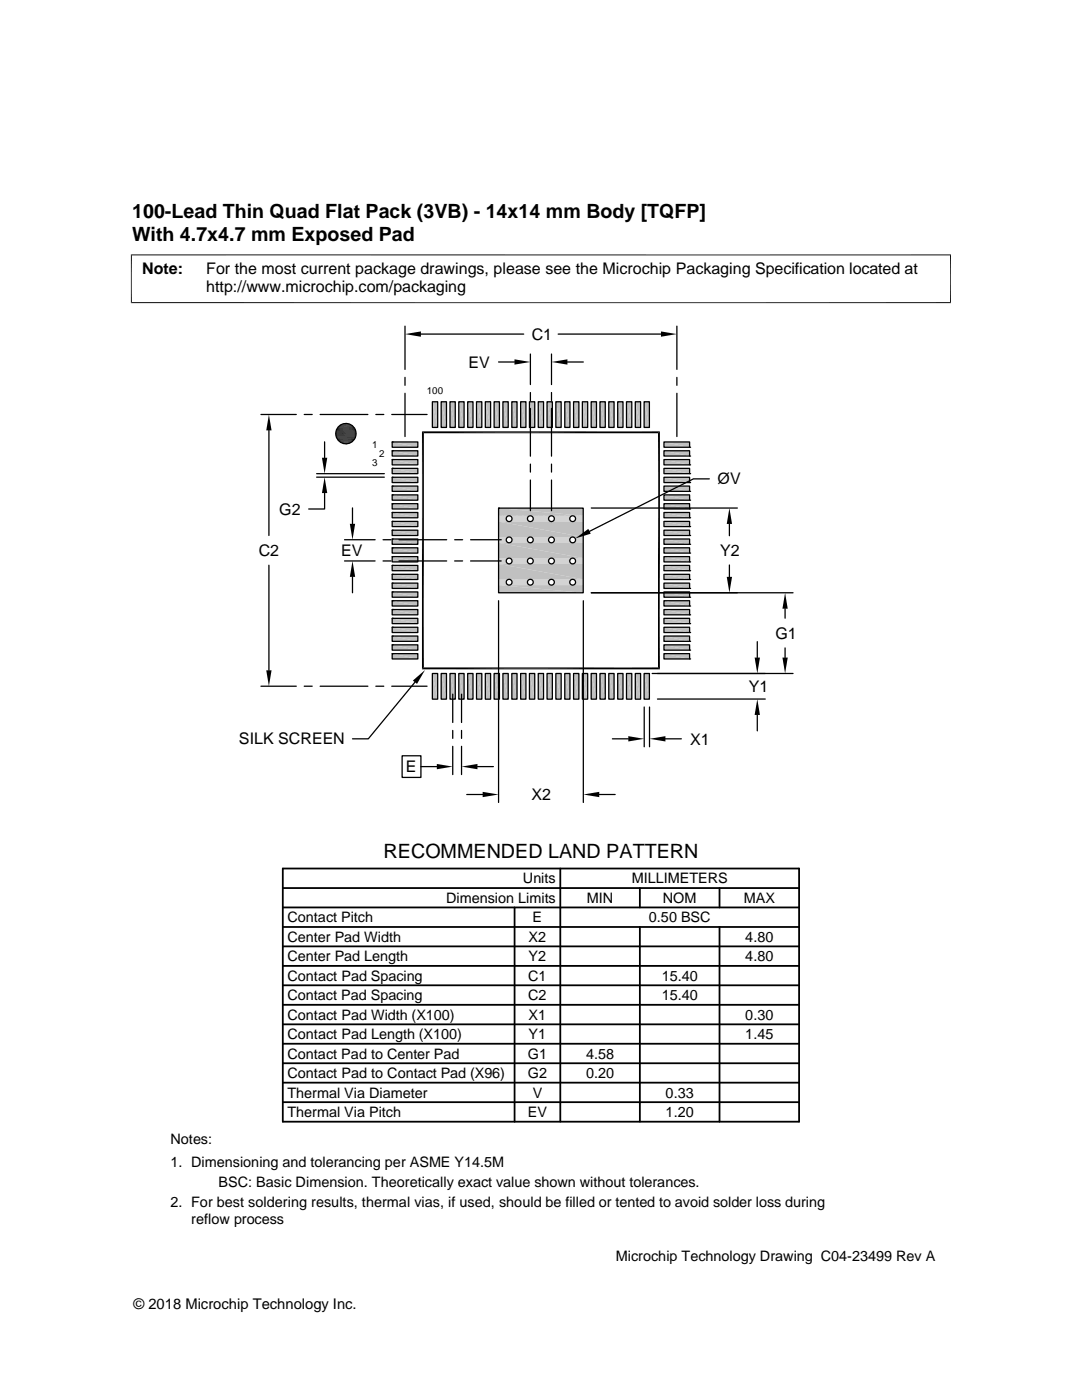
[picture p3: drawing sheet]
<svg xmlns="http://www.w3.org/2000/svg" width="216mm" height="279mm" viewBox="0 0 216 279" stroke-linecap="round" stroke-linejoin="round" font-family="sans-serif">
<g fill="#c0c0c0">
<path d="M99.5 101.4l16.9 1.5h-16.9z"/>
<path d="M99.5 101.4h16.9v1.5z"/>
</g>
<path d="M101.6 102.9h4.2M105.9 102.9h4.1M110.1 102.9h4.1M114.3 102.9h2.1" fill="none" stroke="#c0c0c0" stroke-width=".2"/>
<path d="M99.5 102.9l1.9 .1z" fill="#c0c0c0"/>
<path d="M99.5 102.9h2" fill="none" stroke="#c0c0c0" stroke-width=".2"/>
<path d="M114.4 103h2z" fill="#c0c0c0"/>
<path d="M101.7 103h4M106 103h3.9M110.2 103h3.9" fill="none" stroke="#c0c0c0" stroke-width=".2"/>
<g fill="#c0c0c0">
<path d="M99.5 103h1.8z"/>
<path d="M99.5 103h1.9z"/>
<path d="M114.5 103l1.9 .1z"/>
</g>
<path d="M101.9 103h3.7M106.1 103h3.7M110.3 103h3.7" fill="none" stroke="#c0c0c0" stroke-width=".2"/>
<g fill="#c0c0c0">
<path d="M99.5 103l1.7 .1z"/>
<path d="M99.5 103h1.8z"/>
<path d="M114.6 103.1h1.8z"/>
</g>
<path d="M101.9 103.1h3.6M106.2 103.1h3.5M110.4 103.1h3.5" fill="none" stroke="#c0c0c0" stroke-width=".2"/>
<g fill="#c0c0c0">
<path d="M99.5 103.1h1.7z"/>
<path d="M114.7 103.1l1.7 .1z"/>
</g>
<path d="M102 103.2h3.4M106.2 103.2h3.4M110.5 103.2h3.3" fill="none" stroke="#c0c0c0" stroke-width=".2"/>
<g fill="#c0c0c0">
<path d="M99.5 103.1l1.6 .1z"/>
<path d="M99.5 103.1h1.7z"/>
<path d="M114.8 103.2l1.6 .1h-1.6z"/>
<path d="M114.8 103.2h1.6v.1z"/>
</g>
<path d="M102.1 103.3h3.2M106.3 103.3h3.2M110.5 103.3h3.3" fill="none" stroke="#c0c0c0" stroke-width=".2"/>
<g fill="#c0c0c0">
<path d="M99.5 103.2l1.5 .1h-1.5z"/>
<path d="M99.5 103.2h1.6l-.1 .1z"/>
<path d="M114.8 103.3l1.6 .1h-1.6z"/>
<path d="M114.8 103.3h1.6v.1z"/>
</g>
<path d="M102.1 103.4h3.2M106.4 103.4h3.1M110.6 103.4h3.1" fill="none" stroke="#c0c0c0" stroke-width=".2"/>
<g fill="#c0c0c0">
<path d="M99.5 103.3l1.5 .1h-1.5z"/>
<path d="M99.5 103.3h1.5v.1z"/>
<path d="M114.8 103.4l1.6 .1h-1.5z"/>
<path d="M114.8 103.4h1.6v.1z"/>
</g>
<path d="M102.2 103.5h3M106.4 103.5h3.1M110.6 103.5h3.1" fill="none" stroke="#c0c0c0" stroke-width=".2"/>
<g fill="#c0c0c0">
<path d="M99.5 103.4l1.5 .1h-1.5z"/>
<path d="M99.5 103.4h1.5v.1z"/>
<path d="M114.9 103.5l1.5 .1h-1.6z"/>
<path d="M114.9 103.5h1.5v.1z"/>
</g>
<path d="M102.2 103.6h3M106.4 103.6h3.1M110.6 103.6h3.1" fill="none" stroke="#c0c0c0" stroke-width=".2"/>
<g fill="#c0c0c0">
<path d="M99.5 103.5l1.5 .1h-1.5z"/>
<path d="M99.5 103.5h1.5v.1z"/>
<path d="M114.8 103.6l1.6 .1z"/>
</g>
<path d="M102.1 103.7h3.2M106.4 103.7h3.1M110.6 103.7h3.1" fill="none" stroke="#c0c0c0" stroke-width=".2"/>
<g fill="#c0c0c0">
<path d="M99.5 103.6l1.5 .1z"/>
<path d="M114.8 103.7l1.6 .1h-1.6z"/>
<path d="M114.8 103.7h1.6v.1z"/>
</g>
<path d="M102.1 103.8h3.2M106.3 103.8h3.2M110.5 103.8h3.3" fill="none" stroke="#c0c0c0" stroke-width=".2"/>
<g fill="#c0c0c0">
<path d="M99.5 103.7l1.6 .1h-1.6z"/>
<path d="M99.5 103.7h1.5l.1 .1z"/>
<path d="M114.8 103.8l1.6 .1h-1.7z"/>
<path d="M114.8 103.8l1.6 .1z"/>
</g>
<path d="M102 103.9h3.4M106.2 103.9h3.4M110.5 103.9h3.3" fill="none" stroke="#c0c0c0" stroke-width=".2"/>
<g fill="#c0c0c0">
<path d="M99.5 103.8l1.7 .1z"/>
<path d="M114.6 104h1.8z"/>
<path d="M114.7 103.9l1.7 .1z"/>
</g>
<path d="M101.9 103.9h3.6M106.2 103.9h3.5M110.4 103.9h3.5" fill="none" stroke="#c0c0c0" stroke-width=".2"/>
<g fill="#c0c0c0">
<path d="M99.5 103.9l1.7 .1z"/>
<path d="M114.5 104h1.9z"/>
<path d="M114.6 104h1.8z"/>
</g>
<path d="M101.9 104h3.7M106.1 104h3.7M110.3 104h3.7" fill="none" stroke="#c0c0c0" stroke-width=".2"/>
<g fill="#c0c0c0">
<path d="M99.5 104h1.8z"/>
<path d="M114.4 104.1h2z"/>
<path d="M114.5 104l1.9 .1z"/>
</g>
<path d="M101.7 104.1h4M106 104.1h3.9M110.2 104.1h3.9" fill="none" stroke="#c0c0c0" stroke-width=".2"/>
<path d="M99.5 104l1.9 .1z" fill="#c0c0c0"/>
<path d="M114.3 104.1h2.1" fill="none" stroke="#c0c0c0" stroke-width=".2"/>
<path d="M114.4 104.1h2z" fill="#c0c0c0"/>
<path d="M99.5 104.1h2M101.6 104.1h4.2M105.9 104.1h4.1M110.1 104.1h4.1" fill="none" stroke="#c0c0c0" stroke-width=".2"/>
<g fill="#c0c0c0">
<path d="M99.5 104.1l16.9 3.1h-16.9z"/>
<path d="M99.5 104.1h16.9v3.1z"/>
</g>
<path d="M101.6 107.2h4.2M105.9 107.2h4.1M110.1 107.2h4.1M114.3 107.2h2.1" fill="none" stroke="#c0c0c0" stroke-width=".2"/>
<path d="M99.5 107.2h1.9z" fill="#c0c0c0"/>
<path d="M99.5 107.2h2" fill="none" stroke="#c0c0c0" stroke-width=".2"/>
<path d="M114.4 107.2h2z" fill="#c0c0c0"/>
<path d="M101.7 107.2h4M106 107.2h3.9M110.2 107.2h3.9" fill="none" stroke="#c0c0c0" stroke-width=".2"/>
<g fill="#c0c0c0">
<path d="M99.5 107.2h1.8z"/>
<path d="M99.5 107.2h1.9z"/>
<path d="M114.5 107.2l1.9 .1z"/>
</g>
<path d="M101.9 107.3h3.7M106.1 107.3h3.7M110.3 107.3h3.7" fill="none" stroke="#c0c0c0" stroke-width=".2"/>
<g fill="#c0c0c0">
<path d="M99.5 107.2l1.7 .1z"/>
<path d="M99.5 107.2h1.8z"/>
<path d="M114.6 107.3l1.8 .1z"/>
</g>
<path d="M101.9 107.3h3.6M106.2 107.3h3.5M110.4 107.3h3.5" fill="none" stroke="#c0c0c0" stroke-width=".2"/>
<g fill="#c0c0c0">
<path d="M99.5 107.3l1.7 .1z"/>
<path d="M99.5 107.3h1.7z"/>
<path d="M114.7 107.4h1.7z"/>
</g>
<path d="M102 107.4h3.4M106.2 107.4h3.4M110.5 107.4h3.3" fill="none" stroke="#c0c0c0" stroke-width=".2"/>
<g fill="#c0c0c0">
<path d="M99.5 107.4h1.6z"/>
<path d="M99.5 107.4h1.7z"/>
<path d="M114.8 107.4l1.6 .1z"/>
</g>
<path d="M102.1 107.5h3.2M106.3 107.5h3.2M110.5 107.5h3.3" fill="none" stroke="#c0c0c0" stroke-width=".2"/>
<g fill="#c0c0c0">
<path d="M99.5 107.4l1.5 .1z"/>
<path d="M99.5 107.4h1.6z"/>
<path d="M114.8 107.5l1.6 .1h-1.6z"/>
<path d="M114.8 107.5h1.6v.1z"/>
</g>
<path d="M102.1 107.6h3.2M106.4 107.6h3.1M110.6 107.6h3.1" fill="none" stroke="#c0c0c0" stroke-width=".2"/>
<g fill="#c0c0c0">
<path d="M99.5 107.5l1.5 .1h-1.5z"/>
<path d="M99.5 107.5h1.5v.1z"/>
<path d="M114.8 107.6l1.6 .1h-1.5z"/>
<path d="M114.8 107.6h1.6v.1z"/>
</g>
<path d="M102.2 107.7h3M106.4 107.7h3.1M110.6 107.7h3.1" fill="none" stroke="#c0c0c0" stroke-width=".2"/>
<g fill="#c0c0c0">
<path d="M99.5 107.6l1.5 .1h-1.5z"/>
<path d="M99.5 107.6h1.5v.1z"/>
<path d="M114.9 107.7l1.5 .1h-1.6z"/>
<path d="M114.9 107.7h1.5v.1z"/>
</g>
<path d="M102.2 107.8h3M106.4 107.8h3.1M110.6 107.8h3.1" fill="none" stroke="#c0c0c0" stroke-width=".2"/>
<g fill="#c0c0c0">
<path d="M99.5 107.7l1.5 .1h-1.5z"/>
<path d="M99.5 107.7h1.5v.1z"/>
<path d="M114.8 107.8l1.6 .2h-1.6z"/>
<path d="M114.8 107.8h1.6v.2z"/>
</g>
<path d="M102.1 107.9h3.2M106.4 107.9h3.1M110.6 107.9h3.1" fill="none" stroke="#c0c0c0" stroke-width=".2"/>
<g fill="#c0c0c0">
<path d="M99.5 107.8l1.5 .2h-1.5z"/>
<path d="M99.5 107.8h1.5v.2z"/>
<path d="M114.8 107.9l1.6 .2h-1.6z"/>
<path d="M114.8 107.9h1.6v.2z"/>
</g>
<path d="M102.1 108h3.2M106.3 108h3.2M110.5 108h3.3" fill="none" stroke="#c0c0c0" stroke-width=".2"/>
<g fill="#c0c0c0">
<path d="M99.5 107.9l1.6 .2h-1.6z"/>
<path d="M99.5 107.9h1.5l.1 .2z"/>
<path d="M114.8 108.1h1.6h-1.7z"/>
<path d="M114.8 108.1h1.6z"/>
</g>
<path d="M102 108.1h3.4M106.2 108.1h3.4M110.5 108.1h3.3" fill="none" stroke="#c0c0c0" stroke-width=".2"/>
<g fill="#c0c0c0">
<path d="M99.5 108.1h1.7z"/>
<path d="M114.6 108.2h1.8z"/>
<path d="M114.7 108.1l1.7 .1z"/>
</g>
<path d="M101.9 108.2h3.6M106.2 108.2h3.5M110.4 108.2h3.5" fill="none" stroke="#c0c0c0" stroke-width=".2"/>
<g fill="#c0c0c0">
<path d="M99.5 108.1l1.7 .1z"/>
<path d="M114.5 108.3h1.9z"/>
<path d="M114.6 108.2l1.8 .1z"/>
</g>
<path d="M101.9 108.2h3.7M106.1 108.2h3.7M110.3 108.2h3.7" fill="none" stroke="#c0c0c0" stroke-width=".2"/>
<g fill="#c0c0c0">
<path d="M99.5 108.2l1.8 .1z"/>
<path d="M114.4 108.3h2z"/>
<path d="M114.5 108.3h1.9z"/>
</g>
<path d="M101.7 108.3h4M106 108.3h3.9M110.2 108.3h3.9" fill="none" stroke="#c0c0c0" stroke-width=".2"/>
<path d="M99.5 108.3h1.9z" fill="#c0c0c0"/>
<path d="M114.3 108.3h2.1" fill="none" stroke="#c0c0c0" stroke-width=".2"/>
<path d="M114.4 108.3h2z" fill="#c0c0c0"/>
<path d="M99.5 108.3h2M101.6 108.3h4.2M105.9 108.3h4.1M110.1 108.3h4.1" fill="none" stroke="#c0c0c0" stroke-width=".2"/>
<g fill="#c0c0c0">
<path d="M99.5 108.3l16.9 3.1h-16.9z"/>
<path d="M99.5 108.3h16.9v3.1z"/>
</g>
<path d="M101.6 111.4h4.2M105.9 111.4h4.1M110.1 111.4h4.1M114.3 111.4h2.1" fill="none" stroke="#c0c0c0" stroke-width=".2"/>
<path d="M99.5 111.4h1.9z" fill="#c0c0c0"/>
<path d="M99.5 111.4h2" fill="none" stroke="#c0c0c0" stroke-width=".2"/>
<path d="M114.4 111.4h2z" fill="#c0c0c0"/>
<path d="M101.7 111.4h4M106 111.4h3.9M110.2 111.4h3.9" fill="none" stroke="#c0c0c0" stroke-width=".2"/>
<g fill="#c0c0c0">
<path d="M99.5 111.4h1.8z"/>
<path d="M99.5 111.4h1.9z"/>
<path d="M114.5 111.4l1.9 .1z"/>
</g>
<path d="M101.9 111.5h3.7M106.1 111.5h3.7M110.3 111.5h3.7" fill="none" stroke="#c0c0c0" stroke-width=".2"/>
<g fill="#c0c0c0">
<path d="M99.5 111.4l1.7 .1z"/>
<path d="M99.5 111.4h1.8z"/>
<path d="M114.6 111.5l1.8 .1z"/>
</g>
<path d="M101.9 111.5h3.6M106.2 111.5h3.5M110.4 111.5h3.5" fill="none" stroke="#c0c0c0" stroke-width=".2"/>
<g fill="#c0c0c0">
<path d="M99.5 111.5l1.7 .1z"/>
<path d="M99.5 111.5h1.7z"/>
<path d="M114.7 111.6l1.7 .1z"/>
</g>
<path d="M102 111.6h3.4M106.2 111.6h3.4M110.5 111.6h3.3" fill="none" stroke="#c0c0c0" stroke-width=".2"/>
<g fill="#c0c0c0">
<path d="M99.5 111.6l1.6 .1z"/>
<path d="M99.5 111.6h1.7z"/>
<path d="M114.8 111.7l1.6 .1h-1.6z"/>
<path d="M114.8 111.7h1.6v.1z"/>
</g>
<path d="M102.1 111.7h3.2M106.3 111.7h3.2M110.5 111.7h3.3" fill="none" stroke="#c0c0c0" stroke-width=".2"/>
<g fill="#c0c0c0">
<path d="M99.5 111.7l1.5 .1h-1.5z"/>
<path d="M99.5 111.7h1.6l-.1 .1z"/>
<path d="M114.8 111.8l1.6 .1h-1.6z"/>
<path d="M114.8 111.8h1.6v.1z"/>
</g>
<path d="M102.1 111.8h3.2M106.4 111.8h3.1M110.6 111.8h3.1" fill="none" stroke="#c0c0c0" stroke-width=".2"/>
<g fill="#c0c0c0">
<path d="M99.5 111.8l1.5 .1h-1.5z"/>
<path d="M99.5 111.8h1.5v.1z"/>
<path d="M114.8 111.9l1.6 .1h-1.5z"/>
<path d="M114.8 111.9h1.6v.1z"/>
</g>
<path d="M102.2 111.9h3M106.4 111.9h3.1M110.6 111.9h3.1" fill="none" stroke="#c0c0c0" stroke-width=".2"/>
<g fill="#c0c0c0">
<path d="M99.5 111.9l1.5 .1h-1.5z"/>
<path d="M99.5 111.9h1.5v.1z"/>
<path d="M114.9 112l1.5 .1h-1.6z"/>
<path d="M114.9 112h1.5v.1z"/>
</g>
<path d="M102.2 112h3M106.4 112h3.1M110.6 112h3.1" fill="none" stroke="#c0c0c0" stroke-width=".2"/>
<g fill="#c0c0c0">
<path d="M99.5 112l1.5 .1h-1.5z"/>
<path d="M99.5 112h1.5v.1z"/>
<path d="M114.8 112.1l1.6 .1h-1.6z"/>
<path d="M114.8 112.1h1.6v.1z"/>
</g>
<path d="M102.1 112.1h3.2M106.4 112.1h3.1M110.6 112.1h3.1" fill="none" stroke="#c0c0c0" stroke-width=".2"/>
<g fill="#c0c0c0">
<path d="M99.5 112.1l1.5 .1h-1.5z"/>
<path d="M99.5 112.1h1.5v.1z"/>
<path d="M114.8 112.2l1.6 .1z"/>
</g>
<path d="M102.1 112.2h3.2M106.3 112.2h3.2M110.5 112.2h3.3" fill="none" stroke="#c0c0c0" stroke-width=".2"/>
<g fill="#c0c0c0">
<path d="M99.5 112.2l1.6 .1z"/>
<path d="M114.8 112.3l1.6 .1h-1.7z"/>
<path d="M114.8 112.3l1.6 .1z"/>
</g>
<path d="M102 112.3h3.4M106.2 112.3h3.4M110.5 112.3h3.3" fill="none" stroke="#c0c0c0" stroke-width=".2"/>
<g fill="#c0c0c0">
<path d="M99.5 112.3l1.7 .1z"/>
<path d="M114.7 112.4h1.7h-1.8z"/>
<path d="M114.7 112.4h1.7z"/>
</g>
<path d="M101.9 112.4h3.6M106.2 112.4h3.5M110.4 112.4h3.5" fill="none" stroke="#c0c0c0" stroke-width=".2"/>
<g fill="#c0c0c0">
<path d="M99.5 112.4h1.7z"/>
<path d="M114.5 112.5h1.9z"/>
<path d="M114.6 112.4l1.8 .1z"/>
</g>
<path d="M101.9 112.5h3.7M106.1 112.5h3.7M110.3 112.5h3.7" fill="none" stroke="#c0c0c0" stroke-width=".2"/>
<g fill="#c0c0c0">
<path d="M99.5 112.4l1.8 .1z"/>
<path d="M114.4 112.5h2z"/>
<path d="M114.5 112.5h1.9z"/>
</g>
<path d="M101.7 112.5h4M106 112.5h3.9M110.2 112.5h3.9" fill="none" stroke="#c0c0c0" stroke-width=".2"/>
<path d="M99.5 112.5h1.9z" fill="#c0c0c0"/>
<path d="M114.3 112.5h2.1" fill="none" stroke="#c0c0c0" stroke-width=".2"/>
<path d="M114.4 112.5h2z" fill="#c0c0c0"/>
<path d="M99.5 112.5h2M101.6 112.5h4.2M105.9 112.5h4.1M110.1 112.5h4.1" fill="none" stroke="#c0c0c0" stroke-width=".2"/>
<g fill="#c0c0c0">
<path d="M99.5 112.5l16.9 3.1h-16.9z"/>
<path d="M99.5 112.5h16.9v3.1z"/>
</g>
<path d="M101.6 115.6h4.2M105.9 115.6h4.1M110.1 115.6h4.1M114.3 115.6h2.1" fill="none" stroke="#c0c0c0" stroke-width=".2"/>
<path d="M99.5 115.6h1.9z" fill="#c0c0c0"/>
<path d="M99.5 115.6h2" fill="none" stroke="#c0c0c0" stroke-width=".2"/>
<path d="M114.4 115.6l2 .1z" fill="#c0c0c0"/>
<path d="M101.7 115.7h4M106 115.7h3.9M110.2 115.7h3.9" fill="none" stroke="#c0c0c0" stroke-width=".2"/>
<g fill="#c0c0c0">
<path d="M99.5 115.6l1.8 .1z"/>
<path d="M99.5 115.6h1.9z"/>
<path d="M114.5 115.7h1.9z"/>
</g>
<path d="M101.9 115.7h3.7M106.1 115.7h3.7M110.3 115.7h3.7" fill="none" stroke="#c0c0c0" stroke-width=".2"/>
<g fill="#c0c0c0">
<path d="M99.5 115.7h1.7z"/>
<path d="M99.5 115.7h1.8z"/>
<path d="M114.6 115.7l1.8 .1z"/>
</g>
<path d="M101.9 115.8h3.6M106.2 115.8h3.5M110.4 115.8h3.5" fill="none" stroke="#c0c0c0" stroke-width=".2"/>
<g fill="#c0c0c0">
<path d="M99.5 115.7l1.7 .1z"/>
<path d="M99.5 115.7h1.7z"/>
<path d="M114.7 115.8l1.7 .1z"/>
</g>
<path d="M102 115.8h3.4M106.2 115.8h3.4M110.5 115.8h3.3" fill="none" stroke="#c0c0c0" stroke-width=".2"/>
<g fill="#c0c0c0">
<path d="M99.5 115.8l1.6 .1z"/>
<path d="M99.5 115.8h1.7z"/>
<path d="M114.8 115.9l1.6 .1h-1.6z"/>
<path d="M114.8 115.9h1.6v.1z"/>
</g>
<path d="M102.1 115.9h3.2M106.3 115.9h3.2M110.5 115.9h3.3" fill="none" stroke="#c0c0c0" stroke-width=".2"/>
<g fill="#c0c0c0">
<path d="M99.5 115.9l1.5 .1h-1.5z"/>
<path d="M99.5 115.9h1.6l-.1 .1z"/>
<path d="M114.8 116l1.6 .1z"/>
</g>
<path d="M102.1 116h3.2M106.4 116h3.1M110.6 116h3.1" fill="none" stroke="#c0c0c0" stroke-width=".2"/>
<g fill="#c0c0c0">
<path d="M99.5 116l1.5 .1z"/>
<path d="M99.5 116h1.5z"/>
<path d="M114.8 116.1l1.6 .1h-1.5z"/>
<path d="M114.8 116.1h1.6v.1z"/>
</g>
<path d="M102.2 116.1h3M106.4 116.1h3.1M110.6 116.1h3.1" fill="none" stroke="#c0c0c0" stroke-width=".2"/>
<g fill="#c0c0c0">
<path d="M99.5 116.1l1.5 .1h-1.5z"/>
<path d="M99.5 116.1h1.5v.1z"/>
<path d="M114.9 116.2l1.5 .1h-1.6z"/>
<path d="M114.9 116.2h1.5v.1z"/>
</g>
<path d="M102.2 116.2h3M106.4 116.2h3.1M110.6 116.2h3.1" fill="none" stroke="#c0c0c0" stroke-width=".2"/>
<g fill="#c0c0c0">
<path d="M99.5 116.2l1.5 .1h-1.5z"/>
<path d="M99.5 116.2h1.5v.1z"/>
<path d="M114.8 116.3l1.6 .1h-1.6z"/>
<path d="M114.8 116.3h1.6v.1z"/>
</g>
<path d="M102.1 116.3h3.2M106.4 116.3h3.1M110.6 116.3h3.1" fill="none" stroke="#c0c0c0" stroke-width=".2"/>
<g fill="#c0c0c0">
<path d="M99.5 116.3l1.5 .1h-1.5z"/>
<path d="M99.5 116.3h1.5v.1z"/>
<path d="M114.8 116.4l1.6 .1h-1.6z"/>
<path d="M114.8 116.4h1.6v.1z"/>
</g>
<path d="M102.1 116.4h3.2M106.3 116.4h3.2M110.5 116.4h3.3" fill="none" stroke="#c0c0c0" stroke-width=".2"/>
<g fill="#c0c0c0">
<path d="M99.5 116.4l1.6 .1h-1.6z"/>
<path d="M99.5 116.4h1.5l.1 .1z"/>
<path d="M114.8 116.5l1.6 .1h-1.7z"/>
<path d="M114.8 116.5l1.6 .1z"/>
</g>
<path d="M102 116.5h3.4M106.2 116.5h3.4M110.5 116.5h3.3" fill="none" stroke="#c0c0c0" stroke-width=".2"/>
<g fill="#c0c0c0">
<path d="M99.5 116.5l1.7 .1z"/>
<path d="M114.6 116.6h1.8z"/>
<path d="M114.7 116.6h1.7z"/>
</g>
<path d="M101.9 116.6h3.6M106.2 116.6h3.5M110.4 116.6h3.5" fill="none" stroke="#c0c0c0" stroke-width=".2"/>
<g fill="#c0c0c0">
<path d="M99.5 116.6h1.7z"/>
<path d="M114.5 116.7h1.9z"/>
<path d="M114.6 116.6l1.8 .1z"/>
</g>
<path d="M101.9 116.7h3.7M106.1 116.7h3.7M110.3 116.7h3.7" fill="none" stroke="#c0c0c0" stroke-width=".2"/>
<g fill="#c0c0c0">
<path d="M99.5 116.6l1.8 .1z"/>
<path d="M114.4 116.8h2z"/>
<path d="M114.5 116.7l1.9 .1z"/>
</g>
<path d="M101.7 116.7h4M106 116.7h3.9M110.2 116.7h3.9" fill="none" stroke="#c0c0c0" stroke-width=".2"/>
<path d="M99.5 116.7l1.9 .1z" fill="#c0c0c0"/>
<path d="M114.3 116.8h2.1" fill="none" stroke="#c0c0c0" stroke-width=".2"/>
<path d="M114.4 116.8h2z" fill="#c0c0c0"/>
<path d="M99.5 116.8h2M101.6 116.8h4.2M105.9 116.8h4.1M110.1 116.8h4.1" fill="none" stroke="#c0c0c0" stroke-width=".2"/>
<g fill="#c0c0c0">
<path d="M99.5 116.8l16.9 1.5h-16.9z"/>
<path d="M99.5 116.8h16.9v1.5z"/>
<path d="M128.5 80.2l1.1 5.1h-1.1z"/>
<path d="M128.5 80.2h1.1v5.1z"/>
<path d="M126.8 80.2l1 5.1h-1z"/>
<path d="M126.8 80.2h1v5.1z"/>
<path d="M125 80.2l1.1 5.1h-1.1z"/>
<path d="M125 80.2h1.1v5.1z"/>
<path d="M123.3 80.2l1 5.1h-1z"/>
<path d="M123.3 80.2h1v5.1z"/>
<path d="M121.5 80.2l1 5.1h-1z"/>
<path d="M121.5 80.2h1v5.1z"/>
<path d="M119.7 80.2l1.1 5.1h-1.1z"/>
<path d="M119.7 80.2h1.1v5.1z"/>
<path d="M118 80.2l1 5.1h-1z"/>
<path d="M118 80.2h1v5.1z"/>
<path d="M116.2 80.2l1.1 5.1h-1.1z"/>
<path d="M116.2 80.2h1.1v5.1z"/>
<path d="M114.4 80.2l1.1 5.1h-1.1z"/>
<path d="M114.4 80.2h1.1v5.1z"/>
<path d="M112.7 80.2l1 5.1h-1z"/>
<path d="M112.7 80.2h1v5.1z"/>
<path d="M110.9 80.2l1.1 5.1h-1.1z"/>
<path d="M110.9 80.2h1.1v5.1z"/>
<path d="M109.2 80.2l1 5.1h-1z"/>
<path d="M109.2 80.2h1v5.1z"/>
<path d="M107.4 80.2l1.1 5.1h-1.1z"/>
<path d="M107.4 80.2h1.1v5.1z"/>
<path d="M105.6 80.2l1.1 5.1h-1.1z"/>
<path d="M105.6 80.2h1.1v5.1z"/>
<path d="M103.9 80.2l1 5.1h-1z"/>
<path d="M103.9 80.2h1v5.1z"/>
<path d="M102.1 80.2l1.1 5.1h-1.1z"/>
<path d="M102.1 80.2h1.1v5.1z"/>
<path d="M100.4 80.2l1 5.1h-1z"/>
<path d="M100.4 80.2h1v5.1z"/>
<path d="M98.6 80.2l1.1 5.1h-1.1z"/>
<path d="M98.6 80.2h1.1v5.1z"/>
<path d="M96.8 80.2l1.1 5.1h-1.1z"/>
<path d="M96.8 80.2h1.1v5.1z"/>
<path d="M95.1 80.2l1 5.1h-1z"/>
<path d="M95.1 80.2h1v5.1z"/>
<path d="M93.3 80.2l1.1 5.1h-1.1z"/>
<path d="M93.3 80.2h1.1v5.1z"/>
<path d="M91.5 80.2l1.1 5.1h-1.1z"/>
<path d="M91.5 80.2h1.1v5.1z"/>
<path d="M89.8 80.2l1 5.1h-1z"/>
<path d="M89.8 80.2h1v5.1z"/>
<path d="M88 80.2l1.1 5.1h-1.1z"/>
<path d="M88 80.2h1.1v5.1z"/>
<path d="M86.3 80.2l1 5.1h-1z"/>
<path d="M86.3 80.2h1v5.1z"/>
<path d="M132.5 88.2l5.1 1.1h-5.1z"/>
<path d="M132.5 88.2h5.1v1.1z"/>
<path d="M78.3 88.2l5.1 1.1h-5.1z"/>
<path d="M78.3 88.2h5.1v1.1z"/>
<path d="M132.5 90l5.1 1h-5.1z"/>
<path d="M132.5 90h5.1v1z"/>
<path d="M78.3 90l5.1 1h-5.1z"/>
<path d="M78.3 90h5.1v1z"/>
<path d="M132.5 91.7l5.1 1.1h-5.1z"/>
<path d="M132.5 91.7h5.1v1.1z"/>
<path d="M78.3 91.7l5.1 1.1h-5.1z"/>
<path d="M78.3 91.7h5.1v1.1z"/>
<path d="M132.5 93.5l5.1 1h-5.1z"/>
<path d="M132.5 93.5h5.1v1z"/>
<path d="M78.3 93.5l5.1 1h-5.1z"/>
<path d="M78.3 93.5h5.1v1z"/>
<path d="M132.5 95.2l5.1 1.1h-5.1z"/>
<path d="M132.5 95.2h5.1v1.1z"/>
<path d="M78.3 95.2l5.1 1.1h-5.1z"/>
<path d="M78.3 95.2h5.1v1.1z"/>
<path d="M132.5 97l5.1 1.1h-5.1z"/>
<path d="M132.5 97h5.1v1.1z"/>
<path d="M78.3 97l5.1 1.1h-5.1z"/>
<path d="M78.3 97h5.1v1.1z"/>
<path d="M132.5 98.8l5.1 1h-5.1z"/>
<path d="M132.5 98.8h5.1v1z"/>
<path d="M78.3 98.8l5.1 1h-5.1z"/>
<path d="M78.3 98.8h5.1v1z"/>
<path d="M132.5 100.5l5.1 1.1h-5.1z"/>
<path d="M132.5 100.5h5.1v1.1z"/>
<path d="M78.3 100.5l5.1 1.1h-5.1z"/>
<path d="M78.3 100.5h5.1v1.1z"/>
<path d="M132.5 102.3l5.1 1h-5.1z"/>
<path d="M132.5 102.3h5.1v1z"/>
<path d="M78.3 102.3l5.1 1h-5.1z"/>
<path d="M78.3 102.3h5.1v1z"/>
<path d="M132.5 104.1l5.1 1h-5.1z"/>
<path d="M132.5 104.1h5.1v1z"/>
<path d="M78.3 104.1l5.1 1h-5.1z"/>
<path d="M78.3 104.1h5.1v1z"/>
<path d="M132.5 105.8l5.1 1.1h-5.1z"/>
<path d="M132.5 105.8h5.1v1.1z"/>
<path d="M78.3 105.8l5.1 1.1h-5.1z"/>
<path d="M78.3 105.8h5.1v1.1z"/>
<path d="M132.5 107.6l5.1 1h-5.1z"/>
<path d="M132.5 107.6h5.1v1z"/>
<path d="M78.3 107.6l5.1 1h-5.1z"/>
<path d="M78.3 107.6h5.1v1z"/>
<path d="M132.5 109.3l5.1 1.1h-5.1z"/>
<path d="M132.5 109.3h5.1v1.1z"/>
<path d="M78.3 109.3l5.1 1.1h-5.1z"/>
<path d="M78.3 109.3h5.1v1.1z"/>
<path d="M132.5 111.1l5.1 1h-5.1z"/>
<path d="M132.5 111.1h5.1v1z"/>
<path d="M78.3 111.1l5.1 1h-5.1z"/>
<path d="M78.3 111.1h5.1v1z"/>
<path d="M132.5 112.8l5.1 1.1h-5.1z"/>
<path d="M132.5 112.8h5.1v1.1z"/>
<path d="M78.3 112.8l5.1 1.1h-5.1z"/>
<path d="M78.3 112.8h5.1v1.1z"/>
<path d="M132.5 114.6l5.1 1.1h-5.1z"/>
<path d="M132.5 114.6h5.1v1.1z"/>
<path d="M78.3 114.6l5.1 1.1h-5.1z"/>
<path d="M78.3 114.6h5.1v1.1z"/>
<path d="M132.5 116.4l5.1 1h-5.1z"/>
<path d="M132.5 116.4h5.1v1z"/>
<path d="M78.3 116.4l5.1 1h-5.1z"/>
<path d="M78.3 116.4h5.1v1z"/>
<path d="M132.5 118.1l5.1 1.1h-5.1z"/>
<path d="M132.5 118.1h5.1v1.1z"/>
<path d="M78.3 118.1l5.1 1.1h-5.1z"/>
<path d="M78.3 118.1h5.1v1.1z"/>
<path d="M132.5 119.9l5.1 1h-5.1z"/>
<path d="M132.5 119.9h5.1v1z"/>
<path d="M78.3 119.9l5.1 1h-5.1z"/>
<path d="M78.3 119.9h5.1v1z"/>
<path d="M132.5 121.6l5.1 1.1h-5.1z"/>
<path d="M132.5 121.6h5.1v1.1z"/>
<path d="M78.3 121.6l5.1 1.1h-5.1z"/>
<path d="M78.3 121.6h5.1v1.1z"/>
<path d="M132.5 123.4l5.1 1.1h-5.1z"/>
<path d="M132.5 123.4h5.1v1.1z"/>
<path d="M78.3 123.4l5.1 1.1h-5.1z"/>
<path d="M78.3 123.4h5.1v1.1z"/>
<path d="M132.5 125.2l5.1 1h-5.1z"/>
<path d="M132.5 125.2h5.1v1z"/>
<path d="M78.3 125.2l5.1 1h-5.1z"/>
<path d="M78.3 125.2h5.1v1z"/>
<path d="M132.5 126.9l5.1 1.1h-5.1z"/>
<path d="M132.5 126.9h5.1v1.1z"/>
<path d="M78.3 126.9l5.1 1.1h-5.1z"/>
<path d="M78.3 126.9h5.1v1.1z"/>
<path d="M132.5 128.7l5.1 1.1h-5.1z"/>
<path d="M132.5 128.7h5.1v1.1z"/>
<path d="M78.3 128.7l5.1 1.1h-5.1z"/>
<path d="M78.3 128.7h5.1v1.1z"/>
<path d="M132.5 130.5l5.1 1h-5.1z"/>
<path d="M132.5 130.5h5.1v1z"/>
<path d="M78.3 130.5l5.1 1h-5.1z"/>
<path d="M78.3 130.5h5.1v1z"/>
<path d="M128.5 134.4l1.1 5.1h-1.1z"/>
<path d="M128.5 134.4h1.1v5.1z"/>
<path d="M126.8 134.4l1 5.1h-1z"/>
<path d="M126.8 134.4h1v5.1z"/>
<path d="M125 134.4l1.1 5.1h-1.1z"/>
<path d="M125 134.4h1.1v5.1z"/>
<path d="M123.3 134.4l1 5.1h-1z"/>
<path d="M123.3 134.4h1v5.1z"/>
<path d="M121.5 134.4l1 5.1h-1z"/>
<path d="M121.5 134.4h1v5.1z"/>
<path d="M119.7 134.4l1.1 5.1h-1.1z"/>
<path d="M119.7 134.4h1.1v5.1z"/>
<path d="M118 134.4l1 5.1h-1z"/>
<path d="M118 134.4h1v5.1z"/>
<path d="M116.2 134.4l1.1 5.1h-1.1z"/>
<path d="M116.2 134.4h1.1v5.1z"/>
<path d="M114.4 134.4l1.1 5.1h-1.1z"/>
<path d="M114.4 134.4h1.1v5.1z"/>
<path d="M112.7 134.4l1 5.1h-1z"/>
<path d="M112.7 134.4h1v5.1z"/>
<path d="M110.9 134.4l1.1 5.1h-1.1z"/>
<path d="M110.9 134.4h1.1v5.1z"/>
<path d="M109.2 134.4l1 5.1h-1z"/>
<path d="M109.2 134.4h1v5.1z"/>
<path d="M107.4 134.4l1.1 5.1h-1.1z"/>
<path d="M107.4 134.4h1.1v5.1z"/>
<path d="M105.6 134.4l1.1 5.1h-1.1z"/>
<path d="M105.6 134.4h1.1v5.1z"/>
<path d="M103.9 134.4l1 5.1h-1z"/>
<path d="M103.9 134.4h1v5.1z"/>
<path d="M102.1 134.4l1.1 5.1h-1.1z"/>
<path d="M102.1 134.4h1.1v5.1z"/>
<path d="M100.4 134.4l1 5.1h-1z"/>
<path d="M100.4 134.4h1v5.1z"/>
<path d="M98.6 134.4l1.1 5.1h-1.1z"/>
<path d="M98.6 134.4h1.1v5.1z"/>
<path d="M96.8 134.4l1.1 5.1h-1.1z"/>
<path d="M96.8 134.4h1.1v5.1z"/>
<path d="M95.1 134.4l1 5.1h-1z"/>
<path d="M95.1 134.4h1v5.1z"/>
<path d="M93.3 134.4l1.1 5.1h-1.1z"/>
<path d="M93.3 134.4h1.1v5.1z"/>
<path d="M91.5 134.4l1.1 5.1h-1.1z"/>
<path d="M91.5 134.4h1.1v5.1z"/>
<path d="M89.8 134.4l1 5.1h-1z"/>
<path d="M89.8 134.4h1v5.1z"/>
<path d="M88 134.4l1.1 5.1h-1.1z"/>
<path d="M88 134.4h1.1v5.1z"/>
<path d="M86.3 134.4l1 5.1h-1z"/>
<path d="M86.3 134.4h1v5.1z"/>
</g>
<g fill="none" stroke="#000" stroke-width=".25">
<path d="M80.8 65.1v8.6M80.8 75.3v1.6M80.8 78.5v8.6M84 66.7h20.5M99.5 72.2h3.2M105.8 70.7v6.1M105.8 78.3v1.6M110 70.7v6.1M110 78.3v1.6M111.4 66.7h20.5M113.2 72.2h3.2M135.1 65.1v8.6"/>
<path d="M135.1 75.3v1.6M135.1 78.5v8.6M52.1 82.7h7M53.7 85.9v21M60.7 82.7h1.6M63.2 94.5h13.5M63.2 95.2h13.5M63.9 82.7h9.5M64.8 98.4v3.2h-3.2M64.8 88.2v3.2M75 82.7h1.6M78.2 82.7h7"/>
<path d="M78.3 88.2h5.1v1.1h-5.1zM78.3 88.2h.1M78.3 90h5.1v1h-5.1zM78.3 90h.1M78.3 91.7h5.1v1.1h-5.1zM78.3 91.7h.1M78.3 93.5h5.1v1h-5.1zM78.3 93.5h.1M78.3 95.2h5.1v1.1h-5.1zM78.3 95.2h.1M78.3 97h5.1v1.1h-5.1zM78.3 97h.1"/>
<path d="M78.3 98.8h5.1v1h-5.1zM78.3 98.8h.1M86.3 80.2h1v5.1h-1zM88 80.2h1.1v5.1h-1.1zM89.8 80.2h1v5.1h-1zM91.5 80.2h1.1v5.1h-1.1zM93.3 80.2h1.1v5.1h-1.1zM95.1 80.2h1v5.1h-1zM96.8 80.2h1.1v5.1h-1.1zM98.6 80.2h1.1v5.1h-1.1zM100.4 80.2h1v5.1h-1zM102.1 80.2h1.1v5.1h-1.1z"/>
<path d="M103.9 80.2h1v5.1h-1zM105.6 80.2h1.1v5.1h-1.1zM105.8 81.5v9.5M105.8 92.6v1.6M105.8 95.8v6.1M107.4 80.2h1.1v5.1h-1.1zM109.2 80.2h1v5.1h-1zM110 81.5v9.5M110 92.6v1.6M110 95.8v6.1M110.9 80.2h1.1v5.1h-1.1zM112.7 80.2h1v5.1h-1z"/>
<path d="M114.4 80.2h1.1v5.1h-1.1zM116.2 80.2h1.1v5.1h-1.1zM118 80.2h1v5.1h-1zM119.7 80.2h1.1v5.1h-1.1zM121.5 80.2h1v5.1h-1zM123.3 80.2h1v5.1h-1zM125 80.2h1.1v5.1h-1.1zM126.8 80.2h1v5.1h-1zM128.5 80.2h1.1v5.1h-1.1zM132.5 98.8h5.1v1h-5.1zM132.5 97h5.1v1.1h-5.1zM132.5 95.2h5.1v1.1h-5.1z"/>
<path d="M132.5 93.5h5.1v1h-5.1zM132.5 91.7h5.1v1.1h-5.1zM132.5 90h5.1v1h-5.1zM132.5 88.2h5.1v1.1h-5.1zM137.6 99.8h.1M137.6 98.1h.1M137.6 96.3h.1M137.6 94.5h.1M137.6 92.8h.1M137.6 91h.1M137.6 89.3h.1M141.5 95.6h-3.1l-20.8 10.4"/>
<path d="M53.7 112.8v21M68.7 107.7h6.1M68.7 112h6.1M70.3 101.4v3.1M70.3 115.1v3.2M76.4 107.7h1.6M76.4 112h1.6M78.3 100.5h5.1v1.1h-5.1zM78.3 100.5h.1M78.3 102.3h5.1v1h-5.1zM78.3 102.3h.1M78.3 104.1h5.1v1h-5.1z"/>
<path d="M78.3 104.1h.1M78.3 105.8h5.1v1.1h-5.1zM78.3 105.8h.1M78.3 107.6h5.1v1h-5.1zM78.3 107.6h.1M78.3 109.3h5.1v1.1h-5.1zM78.3 109.3h.1M78.3 111.1h5.1v1h-5.1zM78.3 111.1h.1M78.3 112.8h5.1v1.1h-5.1zM78.3 112.8h.1M78.3 114.6h5.1v1.1h-5.1z"/>
<path d="M78.3 114.6h.1M78.3 116.4h5.1v1h-5.1zM78.3 116.4h.1M78.3 118.1h5.1v1.1h-5.1zM78.3 118.1h.1M78.3 119.9h5.1v1h-5.1zM78.3 119.9h.1M79.6 107.7h9.5M79.6 112h9.5M90.7 107.7h1.6M90.7 112h1.6M93.9 107.7h6.1"/>
<path d="M93.9 112h6.1M99.5 101.4h16.9v16.9h-16.9zM99.5 101.4h.1M99.5 119.9v40.2M116.4 119.9v40.2M118 118.3h40.2M118 101.4h29.1M132.5 119.9h5.1v1h-5.1zM132.5 118.1h5.1v1.1h-5.1zM132.5 116.4h5.1v1h-5.1zM132.5 114.6h5.1v1.1h-5.1zM132.5 112.8h5.1v1.1h-5.1z"/>
<path d="M132.5 111.1h5.1v1h-5.1zM132.5 109.3h5.1v1.1h-5.1zM132.5 107.6h5.1v1h-5.1zM132.5 105.8h5.1v1.1h-5.1zM132.5 104.1h5.1v1h-5.1zM132.5 102.3h5.1v1h-5.1zM132.5 100.5h5.1v1.1h-5.1zM137.6 119.2h.1M137.6 117.4h.1M137.6 115.7h.1M137.6 113.9h.1M137.6 112.1h.1"/>
<path d="M137.6 110.4h.1M137.6 108.6h.1M137.6 106.9h.1M137.6 105.1h.1M137.6 103.3h.1M137.6 101.6h.1M145.5 104.6v2.3M145.5 112.8v2.3M52.1 136.9h7M60.7 136.9h1.6M63.9 136.9h9.5M75 136.9h1.6"/>
<path d="M78.2 136.9h7M78.3 121.6h5.1v1.1h-5.1zM78.3 121.6h.1M78.3 123.4h5.1v1.1h-5.1zM78.3 123.4h.1M78.3 125.2h5.1v1h-5.1zM78.3 125.2h.1M78.3 126.9h5.1v1.1h-5.1zM78.3 126.9h.1M78.3 128.7h5.1v1.1h-5.1zM78.3 128.7h.1M78.3 130.5h5.1v1h-5.1z"/>
<path d="M78.3 130.5h.1M82.8 136.1l-9.3 11.3h-3.2M86.3 134.4h1v5.1h-1zM88 134.4h1.1v5.1h-1.1zM89.8 134.4h1v5.1h-1zM90.3 138.5v5.7M91.5 134.4h1.1v5.1h-1.1zM92.1 138.5v5.7M93.3 134.4h1.1v5.1h-1.1zM95.1 134.4h1v5.1h-1zM96.8 134.4h1.1v5.1h-1.1zM98.6 134.4h1.1v5.1h-1.1z"/>
<path d="M100.4 134.4h1v5.1h-1zM102.1 134.4h1.1v5.1h-1.1zM103.9 134.4h1v5.1h-1zM105.6 134.4h1.1v5.1h-1.1zM107.4 134.4h1.1v5.1h-1.1zM109.2 134.4h1v5.1h-1zM110.9 134.4h1.1v5.1h-1.1zM112.7 134.4h1v5.1h-1zM114.4 134.4h1.1v5.1h-1.1zM116.2 134.4h1.1v5.1h-1.1zM118 134.4h1v5.1h-1zM119.7 134.4h1.1v5.1h-1.1z"/>
<path d="M121.5 134.4h1v5.1h-1zM123.3 134.4h1v5.1h-1zM125 134.4h1.1v5.1h-1.1zM126.8 134.4h1v5.1h-1zM128.5 134.4h1.1v5.1h-1.1zM130.1 134.4h28.1M131.2 139.5h21.5M132.5 130.5h5.1v1h-5.1zM132.5 128.7h5.1v1.1h-5.1zM132.5 126.9h5.1v1.1h-5.1zM132.5 125.2h5.1v1h-5.1zM132.5 123.4h5.1v1.1h-5.1z"/>
<path d="M132.5 121.6h5.1v1.1h-5.1zM137.6 131.5h.1M137.6 129.8h.1M137.6 128h.1M137.6 126.2h.1M137.6 124.5h.1M137.6 122.7h.1M137.6 120.9h.1M151.1 128.1v3.1M156.7 121.5v1.9M156.7 129.3v1.9M80.2 150.8h3.8v4.4h-3.8z"/>
<path d="M84 153h3.2M90.3 145.8v1.6M90.3 148.9v5.7M92.1 145.8v1.6M92.1 148.9v5.7M93.1 158.6h3.2M95.3 153h3.1M119.6 158.6h3.1M122.2 147.4h3.2M128.5 141.1v7.9M129.6 141.1v7.9M132.8 147.4h3.2"/>
<path d="M151.1 142.7v3.2"/>
<circle cx="69" cy="86.5" r="2.03"/>
<circle cx="101.6" cy="116.2" r=".58"/>
<circle cx="101.6" cy="107.7" r=".58"/>
<circle cx="101.6" cy="103.5" r=".58"/>
<circle cx="101.6" cy="112" r=".58"/>
<circle cx="105.8" cy="116.2" r=".58"/>
<circle cx="105.8" cy="107.7" r=".58"/>
<circle cx="105.8" cy="112" r=".58"/>
<circle cx="105.8" cy="103.5" r=".58"/>
<circle cx="110" cy="116.2" r=".58"/>
<circle cx="110" cy="107.7" r=".58"/>
<circle cx="110" cy="103.5" r=".58"/>
<circle cx="110" cy="112" r=".58"/>
<circle cx="114.3" cy="116.2" r=".58"/>
<circle cx="114.3" cy="107.7" r=".58"/>
<circle cx="114.3" cy="103.5" r=".58"/>
<circle cx="114.3" cy="112" r=".58"/>
</g>
<g fill="none" stroke="#000" stroke-width=".36">
<path d="M56.4 177.2h103M56.4 173.3h103v50.6h-103zM111.8 173.3v50.6M127.7 177.2v3.9M143.6 177.2v3.9M56.4 181.1h103M56.4 188.9h103M56.4 185h103M56.4 192.8h103M56.4 196.6h103M102.7 181.1v42.8M127.7 185v38.9"/>
<path d="M143.6 185v38.9M56.4 200.5h103M56.4 204.4h103M56.4 212.2h103M56.4 208.3h103M56.4 220h103M56.4 216.1h103"/>
</g>
<g fill="none" stroke="#000" stroke-width=".2">
<path d="M26.1 50.9h163.7M26.2 50.8v9.7M189.7 50.8v9.7M26.1 60.4h163.7M67 86.2h4M67 86.6h4.1M67 86.8h4M67 86.1h4M67 87h4M67.1 87.2h3.9M67.1 85.9h3.9M67.1 85.7h3.8"/>
<path d="M67.1 87.4h3.8M67.2 87.6h3.6M67.2 85.5h3.6M67.3 87.7h3.4M67.3 85.4h3.4M67.4 87.9h3.2M67.4 85.2h3.2M67.6 88h2.9M67.6 85.1h2.9M67.7 84.9h2.6M67.7 88.1h2.6M67.9 84.8h2.3"/>
<path d="M67.9 88.3h2.3M68 88.3h2M68 84.7h2"/>
</g>
<g fill="#000">
<path d="M80.8 66.7l3.2-.6v1.1zM102.7 71.7l3.1 .5-3.1 .6zM110 72.2l3.2-.5v1.1zM131.9 66.1l3.2 .6-3.2 .5zM53.7 82.7l.5 3.2h-1.1zM64.2 91.4h1.1l-.5 3.1zM64.8 95.2l.5 3.2h-1.1zM68 88.3l1.9 .1zM68.2 84.7l1.8 .1zM68.2 88.4l1.5 .1zM68.2 88.4h1.7zM68.2 84.7h1.7z"/>
<path d="M68.4 84.6l1.5 .1zM68.4 88.5h1.1zM68.4 88.5h1.3zM68.4 84.6h1.3zM68.6 84.6h1.1zM68.6 88.5l.7 .1zM68.6 88.5h.9zM68.6 84.6h.9zM68.7 84.5l.8 .1zM68.7 88.6h.6zM68.7 84.5h.6zM69.8 104.5h1.1l-.6 3.2z"/>
<path d="M70.3 112l.6 3.1h-1.1zM114.8 107.5l2.6-1.9 .5 .9zM145 115.1h1.1l-.6 3.2zM145.5 101.4l.6 3.2h-1.1zM53.1 133.8h1.1l-.5 3.1zM82.4 135.8l2.4-2.1-1.6 2.8zM150.6 131.2h1l-.5 3.2zM156.1 131.2h1.1l-.5 3.2zM156.7 118.3l.5 3.2h-1.1zM87.2 152.5l3.1 .5-3.1 .5zM92.1 153l3.2-.5v1zM96.3 158l3.2 .6-3.2 .5z"/>
<path d="M116.4 158.6l3.2-.6v1.1zM125.4 146.9l3.1 .5-3.1 .6zM129.6 147.4l3.2-.5v1.1zM151.1 139.5l.5 3.2h-1z"/>
</g>
<path d="M67 86.4h4.1" fill="none" stroke="#000" stroke-width=".21"/>
<path d="M84.2 86.3h47.5M84.4 86.1v47.5M131.5 86.1v47.5M84.2 133.4h47.5" fill="none" stroke="#000" stroke-width=".38"/>
<g font-size="3.9">
<text x="26.4" y="43.5">100-Lead Thin Quad Flat Pack (3VB) - 14x14 mm Body [TQFP]</text>
<text x="26.4" y="48">With 4.7x4.7 mm Exposed Pad</text>
<text x="76.5" y="171.1">RECOMMENDED LAND PATTERN</text>
</g>
<g font-size="3.2">
<text x="28.4" y="54.6">Note:</text>
<text x="41.1" y="58.3">http://www.microchip.com/packaging</text>
<text x="41.1" y="54.6">For the most current package drawings, please see the Microchip Packaging Specification located at</text>
<text x="106.1" y="67.8">C1</text>
<text x="93.5" y="73.4">EV</text>
<text x="143.2" y="96.7">ØV</text>
<text x="55.7" y="102.7">G2</text>
<text x="51.6" y="111">C2</text>
<text x="68.1" y="111">EV</text>
<text x="143.7" y="111">Y2</text>
<text x="154.7" y="127.5">G1</text>
<text x="149.4" y="138.1">Y1</text>
<text x="47.7" y="148.6">SILK SCREEN</text>
<text x="137.7" y="148.6">X1</text>
<text x="81" y="154.1">E</text>
<text x="106.1" y="159.7">X2</text>
</g>
<g font-size="2.9">
<text x="104.3" y="176.3">Units</text>
<text x="126" y="176.3">MILLIMETERS</text>
<text x="57.3" y="184.1">Contact Pitch</text>
<text x="89" y="180.2">Dimension Limits</text>
<text x="106.3" y="184.1">E</text>
<text x="117.1" y="180.2">MIN</text>
<text x="129.5" y="184.1">0.50 BSC</text>
<text x="132.3" y="180.2">NOM</text>
<text x="148.4" y="180.2">MAX</text>
<text x="57.3" y="188">Center Pad Width</text>
<text x="57.3" y="191.9">Center Pad Length</text>
<text x="105.5" y="191.9">Y2</text>
<text x="105.5" y="188">X2</text>
<text x="148.7" y="191.9">4.80</text>
<text x="148.7" y="188">4.80</text>
<text x="57.3" y="195.7">Contact Pad Spacing</text>
<text x="105.4" y="195.7">C1</text>
<text x="132" y="195.7">15.40</text>
<text x="57.3" y="199.6">Contact Pad Spacing</text>
<text x="57.3" y="203.5">Contact Pad Width (X100)</text>
<text x="105.4" y="199.6">C2</text>
<text x="105.5" y="203.5">X1</text>
<text x="132" y="199.6">15.40</text>
<text x="148.7" y="203.5">0.30</text>
<text x="57.3" y="207.4">Contact Pad Length (X100)</text>
<text x="105.5" y="207.4">Y1</text>
<text x="148.7" y="207.4">1.45</text>
<text x="57.3" y="211.3">Contact Pad to Center Pad</text>
<text x="57.3" y="215.2">Contact Pad to Contact Pad (X96)</text>
<text x="105.3" y="211.3">G1</text>
<text x="105.3" y="215.2">G2</text>
<text x="116.9" y="211.3">4.58</text>
<text x="116.9" y="215.2">0.20</text>
<text x="57.3" y="219.1">Thermal Via Diameter</text>
<text x="106.3" y="219.1">V</text>
<text x="132.8" y="219.1">0.33</text>
<text x="57.3" y="222.9">Thermal Via Pitch</text>
<text x="105.3" y="222.9">EV</text>
<text x="132.8" y="222.9">1.20</text>
<text x="34" y="228.3">Notes:</text>
<text x="34" y="232.9">1. Dimensioning and tolerancing per ASME Y14.5M</text>
<text x="43.6" y="236.9">BSC: Basic Dimension. Theoretically exact value shown without tolerances.</text>
<text x="34" y="241">2. For best soldering results, thermal vias, if used, should be filled or tented to avoid solder loss during</text>
<text x="38.1" y="244.3">reflow process</text>
<text x="122.9" y="251.7">Microchip Technology Drawing C04-23499 Rev A</text>
<text x="26.6" y="261.3">© 2018 Microchip Technology Inc.</text>
</g>
<g font-size="1.9">
<text x="85.2" y="78.6">100</text>
<text x="74.3" y="89.4">1</text>
<text x="74.3" y="92.9">3</text>
<text x="75.6" y="91.2">2</text>
</g>
</svg>
